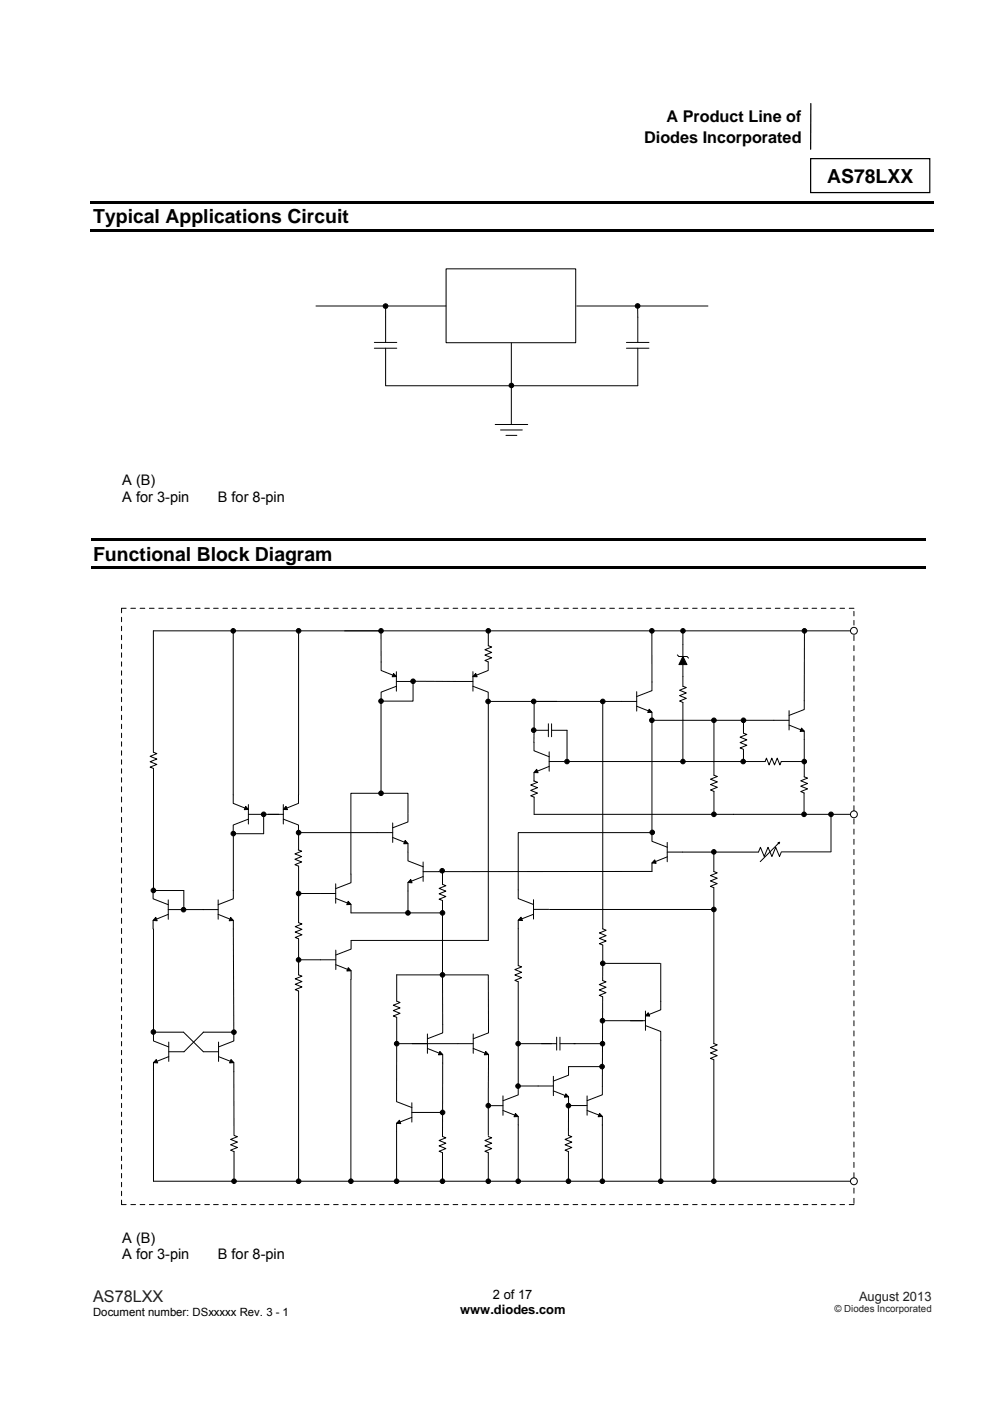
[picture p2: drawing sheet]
<svg xmlns="http://www.w3.org/2000/svg" width="210mm" height="297mm" viewBox="0 0 210 297" stroke-linecap="round" stroke-linejoin="round" font-family="sans-serif">
<path d="M171.9 33.6h25.3v7.2h-25.3zM172 21.9l-.1 9.7" fill="none" stroke="#000" stroke-width=".26"/>
<path d="M19.2 42.6h178.9v.5h-178.9zM19.2 48.5h178.9v.5h-178.9z" fill="#000"/>
<path d="M79.4 73.8h4.8M79.4 72.6h4.8M81.8 73.8v8l53.5-.1v-7.9M81.8 67.2v5.4M132.9 73.8h4.7M132.9 72.6h4.7M135.3 67.2v5.4" fill="none" stroke="#000" stroke-width=".21"/>
<path d="M94.6 57h27.5v15.7h-27.5z" fill="#fff"/>
<g fill="none" stroke="#000" stroke-width=".21">
<path d="M94.6 57h27.5v15.7h-27.5zM67 64.9h14.8zM81.8 64.9v2.3M81.9 64.9h12.7zM108.5 72.7v17.3M122.3 64.9h12.7zM135.2 64.9l.1 2.3M135.2 64.9h15zM105 90h6.9M106.2 91.2h4.6M107.3 92.3h2.3M32.5 133.8h48.3"/>
<path d="M63.3 133.8v36.5l-3.2 1.3M73.1 133.8h107.2M103.6 133.8v3.1l.7 .3-1.5 .6 1.5 .5-1.5 .6 1.5 .6-1.5 .5 .8 .3-.1 1.9-3.2 1.2M143.7 138.9l.3 .3h1.7l.4 .3M144.8 133.8v11.7l.8 .3-1.5 .5 1.5 .6-1.5 .6 1.5 .6-1.5 .5 .7 .3v12.6M144.8 139.2l.9 1.7h-1.7zM170.6 133.8v16.6l-3.2 1.3M80.8 140.4v1.8l3.3 1.2M83.5 142.8l.6 .6-.9 .1zM84.1 144.5h3.2M84.1 145.5l-3.3 1.2v1.9M84.1 142.4v4.1"/>
<path d="M97.1 144.5h3.2M100.3 145.5l3.2 1.2v1.9M100.3 142.4v4.1M100.9 142.8l.3 .7-.9-.1zM103.6 148.3v51.1h-29.1v1.8l-3.3 1.3M113.1 154.8h3.2M113.3 157.4v1.8l3.2 1.2M116.3 153.5v2.7M116.5 159.4v4.1M117 153.5v2.7M117 154.8h3.3v6.7M127.8 148.7v48.2l.8 .3-1.5 .6 1.5 .6-1.5 .5 1.5 .6-1.5 .6 .7 .3v7.5l.7 .3-1.4 .5 1.4 .6-1.4 .6 1.4 .6-1.4 .5 .7 .3"/>
<path d="M138.3 152.8v25.6l3.2 1.2M151.4 152.7v11.7l.7 .2-1.4 .6 1.4 .6-1.4 .5 1.4 .6-1.4 .6 .7 .3v4.9M157.7 152.7v2.7l.7 .3-1.4 .6 1.4 .6-1.4 .5 1.4 .6-1.4 .6 .7 .3M157.7 158.9v2.9M167.4 153.7l3.2 1.3v9.7l.7 .3-1.5 .5 1.5 .6-1.5 .6 1.5 .6-1.5 .5 .8 .3M167.4 150.7v4.1M167.4 152.7h-29.1M170 154.4l.6 .6-.9 .1zM56.9 172.7h3.2M60.1 173.7l3.2 1.2v1.9M60.1 170.6v4.1M60.7 171l.3 .7-.9-.1z"/>
<path d="M63.3 176.5v3.7M80.1 176.5h3.2M83.3 177.6l3.2 1.3v3.6l3.2 1.3M83.3 174.5v4.1M85.9 178.2l.6 .7h-.9zM86.5 172.3v-4.1h-12.1v19l-3.2 1.2M86.5 172.4v1.9l-3.2 1.2M113.8 163.1l.3 .7h-.8zM116.5 161.5h3.2M116.5 162.5l-3.2 1.3v1.8M141.5 178.6v4.1M162.3 161.5l.3-.8 .5 1.5 .6-1.5 .6 1.5 .5-1.5 .6 1.5 .3-.7h4.9"/>
<path d="M170.5 168.1v4.6M63.3 180.2l.7 .3-1.5 .5 1.5 .6-1.5 .6 1.5 .6-1.5 .5 .8 .3M63.3 189.4h7.9M63.3 183.6v12l.8 .3-1.5 .6 1.5 .5-1.5 .6 1.5 .6-1.5 .6 .7 .3v7.6l.8 .3-1.5 .5 1.5 .6-1.5 .6 1.5 .6-1.5 .5 .7 .3M71.2 187.4v4.1M73.9 191.1l.5 .6-.8 .1zM87.1 186.5l.3 .7-.9-.1zM89.7 185.8l-3.2 1.3v6.4M89.7 182.8v4.1M93.9 184.8v2.7l.7 .3-1.5 .6 1.5 .5-1.5 .6 1.5 .6-1.5 .5 .8 .3v2.6h-19.5v-1.8l-3.2-1.2M109.9 188.7v1.8l3.3 1.3M110.5 194.5l.3 .7-.9-.1z"/>
<path d="M113.2 192.8h3.2M113.2 193.8l-3.3 1.3v1.8M113.2 190.8v4.1M138.9 182.3l.3 .7h-.9zM141.5 180.7h3.3M141.5 181.7l-3.2 1.3v1.8h-48.6M151.4 180.5v4.3l.7 .3-1.4 .5 1.4 .6-1.4 .6 1.4 .5-1.4 .6 .7 .3v33.1l.7 .2-1.4 .6 1.4 .6-1.4 .5 1.4 .6-1.4 .6 .7 .3v25.7M68 203.5h3.2M71.2 204.5l3.3 1.3-.1 44.6M71.2 201.4v4.2M73.9 205.2l.6 .6-.9 .1zM109.9 204.7l.7 .3-1.4 .6 1.4 .5-1.4 .6 1.4 .6-1.4 .6 .7 .3"/>
<path d="M133.7 216.4h3.2M136.9 217.4l3.2 1.3v31.7M136.9 214.4v4.1M137.5 214.7l.3 .7h-.9zM140.1 212.3v1.8l-3.2 1.3"/>
<circle cx="81.8" cy="64.9" r=".49"/>
<circle cx="135.2" cy="64.9" r=".49"/>
<circle cx="108.5" cy="81.7" r=".49"/>
<circle cx="63.3" cy="133.7" r=".49"/>
<circle cx="80.8" cy="133.7" r=".49"/>
<circle cx="103.6" cy="133.7" r=".49"/>
<circle cx="144.9" cy="133.7" r=".48"/>
<circle cx="170.6" cy="133.7" r=".48"/>
<circle cx="80.8" cy="148.7" r=".49"/>
<circle cx="87.6" cy="144.4" r=".49"/>
<circle cx="103.5" cy="148.7" r=".48"/>
<circle cx="113.2" cy="154.8" r=".48"/>
<circle cx="113.2" cy="148.7" r=".49"/>
<circle cx="127.8" cy="148.7" r=".49"/>
<circle cx="151.4" cy="152.7" r=".48"/>
<circle cx="157.7" cy="152.7" r=".49"/>
<circle cx="55.9" cy="172.7" r=".49"/>
<circle cx="63.3" cy="176.5" r=".49"/>
<circle cx="80.8" cy="168.2" r=".49"/>
<circle cx="120.3" cy="161.5" r=".48"/>
<circle cx="138.3" cy="176.5" r=".48"/>
<circle cx="144.9" cy="161.5" r=".48"/>
<circle cx="151.4" cy="172.7" r=".48"/>
<circle cx="157.6" cy="161.5" r=".49"/>
<circle cx="170.5" cy="172.7" r=".48"/>
<circle cx="170.6" cy="161.5" r=".48"/>
<circle cx="63.3" cy="189.4" r=".49"/>
<circle cx="86.5" cy="193.6" r=".48"/>
<circle cx="93.8" cy="184.6" r=".48"/>
<circle cx="93.9" cy="193.6" r=".49"/>
<circle cx="151.4" cy="180.6" r=".49"/>
<circle cx="151.4" cy="192.8" r=".49"/>
<circle cx="63.3" cy="203.5" r=".48"/>
<circle cx="127.8" cy="216.4" r=".49"/>
<circle cx="127.8" cy="204.3" r=".49"/>
</g>
<g fill="#000">
<path d="M83.5 142.8l.6 .6-.9 .1zM100.9 142.8l.3 .7-.9-.1zM144.8 139.2l.9 1.7h-1.7zM170 154.4l.6 .6-.9 .1zM60.7 171l.3 .7-.9-.1zM85.9 178.2l.6 .7h-.9zM113.8 163.1l.3 .7h-.8zM73.9 191.1l.5 .6-.8 .1zM87.1 186.5l.3 .7-.9-.1zM110.5 194.5l.3 .7-.9-.1zM138.9 182.3l.3 .7h-.9zM73.9 205.2l.6 .6-.9 .1z"/>
<path d="M137.5 214.7l.3 .7h-.9z"/>
<circle cx="81.8" cy="64.9" r=".49"/>
<circle cx="135.2" cy="64.9" r=".49"/>
<circle cx="108.5" cy="81.7" r=".49"/>
<circle cx="63.3" cy="133.7" r=".49"/>
<circle cx="80.8" cy="133.7" r=".49"/>
<circle cx="103.6" cy="133.7" r=".49"/>
<circle cx="144.9" cy="133.7" r=".48"/>
<circle cx="170.6" cy="133.7" r=".48"/>
<circle cx="80.8" cy="148.7" r=".49"/>
<circle cx="87.6" cy="144.4" r=".49"/>
<circle cx="103.5" cy="148.7" r=".48"/>
<circle cx="113.2" cy="154.8" r=".48"/>
<circle cx="113.2" cy="148.7" r=".49"/>
<circle cx="127.8" cy="148.7" r=".49"/>
<circle cx="151.4" cy="152.7" r=".48"/>
<circle cx="157.7" cy="152.7" r=".49"/>
<circle cx="55.9" cy="172.7" r=".49"/>
<circle cx="63.3" cy="176.5" r=".49"/>
<circle cx="80.8" cy="168.2" r=".49"/>
<circle cx="120.3" cy="161.5" r=".48"/>
<circle cx="138.3" cy="176.5" r=".48"/>
<circle cx="144.9" cy="161.5" r=".48"/>
<circle cx="151.4" cy="172.7" r=".48"/>
<circle cx="157.6" cy="161.5" r=".49"/>
<circle cx="170.5" cy="172.7" r=".48"/>
<circle cx="170.6" cy="161.5" r=".48"/>
<circle cx="63.3" cy="189.4" r=".49"/>
<circle cx="86.5" cy="193.6" r=".48"/>
<circle cx="93.8" cy="184.6" r=".48"/>
<circle cx="93.9" cy="193.6" r=".49"/>
<circle cx="151.4" cy="180.6" r=".49"/>
<circle cx="151.4" cy="192.8" r=".49"/>
<circle cx="63.3" cy="203.5" r=".48"/>
<circle cx="127.8" cy="216.4" r=".49"/>
<circle cx="127.8" cy="204.3" r=".49"/>
</g>
<path d="M19.2 114.2h177.1v.5h-177.1zM19.2 120.1h177.1v.5h-177.1z" fill="#000"/>
<circle cx="181.1" cy="172.6" r=".73" fill="#fff"/>
<circle cx="181.1" cy="172.6" r=".73" fill="none" stroke="#000" stroke-width=".21"/>
<circle cx="181.1" cy="133.7" r=".73" fill="#fff"/>
<g fill="none" stroke="#000" stroke-width=".21">
<path d="M32.5 133.8l.1 25.7 .7 .3-1.5 .6 1.5 .5-1.5 .6 1.5 .6-1.5 .5 .8 .3v25.8M49.5 133.8v36.5l3.2 1.3M80.8 133.8v6.6M138.3 133.8v12.6l-3.3 1.3M97.1 144.5l-9.5-.1v4.3h-6.8v19.5M103.5 148.7h31.5M113.3 148.7l-.1 8.7M135 149.7l3.3 1.3v1.8M135 146.6v4.2M137.7 150.4l.6 .6-.9 .1zM49.5 176.8v12M52.1 171l.6 .6-.9 .1z"/>
<path d="M52.7 173.7l-3.2 1.2v1.9M52.7 170.6v4.1M52.7 172.7h3.2v4.1h-6.4M56.1 172.7h3M63.3 176.5h16.8M113.3 165.6h.1M113.3 165.6l.7 .3-1.4 .5 1.4 .6-1.4 .6 1.4 .5-1.4 .6 .7 .3v3.7h67.1M120.3 161.5h42M138.3 176.5h-28.4v12.2M165.1 178.8l.1 .1 .2-.3-.4 .1 .1 .1-3.9 3.9M32.5 188.7v1.9l3.2 1.2M32.6 197v22"/>
<path d="M32.6 188.8h6.4v4M33 194.5l.3 .7h-.8zM35.7 193.9l-3.2 1.3v1.8M35.7 192.8h10.6M35.7 190.8v4.1M46.3 193.9l3.2 1.3 .1 23.7v1.8l-3.2 1.3M46.3 190.8v4.1M48.9 194.5l.6 .7h-.9zM49.5 188.7v1.9l-3.2 1.2M93.9 193.5v25.5l-3.2 1.2M109.9 196.9v7.8M116.5 192.8h34.7"/>
<path d="M144.8 180.7h16.1M160.9 180.6l.4-1 .8 2 .8-2 .8 2 .8-2 .8 2 .4-1M165.9 180.6h10.4M32.5 218.8h6.4l4.2 4.2h3.3M32.6 218.9v1.8l3.2 1.3M43.1 218.8h6.5M43.2 218.8l-4.2 4.2h-3.2M63.3 210.1v40.3M63.3 203.5h4.7M90.7 219.2v4.1M100.4 219.2v4.1M109.9 208.2v23.9l-3.2 1.3"/>
<path d="M118.1 219.9v2.8M118.8 219.9v2.8M127.8 216.4h8.5M127.8 211.3v20.8l-3.3 1.3M127.8 204.3h12.2M140.1 204.3v8M33.1 224.6l.3 .8-.8-.1zM35.8 224l-3.2 1.3v25.1h147.8M35.8 220.9v4.1M46.4 224l3.2 1.3v15.4l.8 .3-1.5 .6 1.5 .5-1.5 .6 1.5 .6-1.5 .6 .7 .3v6.2M46.4 220.9v4.1M49 224.6l.6 .7-.9 .1z"/>
<path d="M84.1 221.3h16.3M84.7 237.5l.3 .7h-.9zM87.4 235.9h6.5M87.4 236.9l-3.3 1.3v12.2M87.4 233.8v4.1M90.7 222.3l3.2 1.3v17.4l.7 .2-1.5 .6 1.5 .6-1.5 .6 1.5 .5-1.5 .6 .8 .3v6M93.3 222.9l.6 .7h-.9zM100.4 220.2l3.2-1.2v-12.3h-19.5v5.6l.8 .3-1.5 .5 1.5 .6-1.5 .6 1.5 .5-1.5 .6 .7 .3v17.9l3.3 1.2M100.4 222.3l3.2 1.3v1.8M103 222.9l.6 .7h-.9zM103.4 234.4h3.3M103.6 225.2v15.5"/>
<path d="M106.7 235.4l3.2 1.3v13.7M106.7 232.3v4.2M109.3 236.1l.6 .6-.9 .1zM109.9 221.3h8.2M117.4 231.3l3.2 1.3v1.8M117.4 228.2v4.1M117.4 230.3h-7.5M118.8 221.3h9M120 231.9l.6 .7h-.9zM120.6 234.4v6.3l.7 .3-1.5 .6 1.5 .5-1.5 .6 1.5 .6-1.5 .6 .8 .3v6.2M120.6 234.4h3.9M124.5 235.4l3.3 1.3v13.7"/>
<path d="M124.5 232.3v4.2M127.2 236.1l.6 .6-.9 .1zM127.7 226.1h-7.1v1.9l-3.2 1.2M103.6 241l.7 .2-1.5 .6 1.5 .6-1.5 .6 1.5 .5-1.5 .6 .8 .3v6"/>
<circle cx="49.5" cy="133.7" r=".48"/>
<circle cx="138.3" cy="133.7" r=".49"/>
<circle cx="181.1" cy="133.7" r=".73"/>
<circle cx="138.3" cy="152.7" r=".49"/>
<circle cx="49.5" cy="176.7" r=".49"/>
<circle cx="32.5" cy="188.8" r=".49"/>
<circle cx="38.9" cy="192.9" r=".49"/>
<circle cx="32.5" cy="218.8" r=".49"/>
<circle cx="49.6" cy="218.8" r=".49"/>
<circle cx="93.9" cy="206.7" r=".49"/>
<circle cx="84.1" cy="221.3" r=".49"/>
<circle cx="93.9" cy="235.9" r=".49"/>
<circle cx="103.6" cy="234.4" r=".49"/>
<circle cx="109.9" cy="230.3" r=".49"/>
<circle cx="109.9" cy="221.3" r=".49"/>
<circle cx="120.6" cy="234.4" r=".49"/>
<circle cx="127.7" cy="226.1" r=".49"/>
<circle cx="127.8" cy="221.3" r=".48"/>
</g>
<g fill="#000">
<path d="M137.7 150.4l.6 .6-.9 .1zM52.1 171l.6 .6-.9 .1zM33 194.5l.3 .7h-.8zM48.9 194.5l.6 .7h-.9zM33.1 224.6l.3 .8-.8-.1zM49 224.6l.6 .7-.9 .1zM84.7 237.5l.3 .7h-.9zM93.3 222.9l.6 .7h-.9zM103 222.9l.6 .7h-.9zM109.3 236.1l.6 .6-.9 .1zM120 231.9l.6 .7h-.9zM127.2 236.1l.6 .6-.9 .1z"/>
<path d="M165 178.7l.4-.1-.2 .3-.1-.1-3.9 3.9 3.9-3.9z" fill-rule="evenodd"/>
<circle cx="49.5" cy="133.7" r=".48"/>
<circle cx="138.3" cy="133.7" r=".49"/>
<circle cx="138.3" cy="152.7" r=".49"/>
<circle cx="49.5" cy="176.7" r=".49"/>
<circle cx="32.5" cy="188.8" r=".49"/>
<circle cx="38.9" cy="192.9" r=".49"/>
<circle cx="32.5" cy="218.8" r=".49"/>
<circle cx="49.6" cy="218.8" r=".49"/>
<circle cx="93.9" cy="206.7" r=".49"/>
<circle cx="84.1" cy="221.3" r=".49"/>
<circle cx="93.9" cy="235.9" r=".49"/>
<circle cx="103.6" cy="234.4" r=".49"/>
<circle cx="109.9" cy="230.3" r=".49"/>
<circle cx="109.9" cy="221.3" r=".49"/>
<circle cx="120.6" cy="234.4" r=".49"/>
<circle cx="127.7" cy="226.1" r=".49"/>
<circle cx="127.8" cy="221.3" r=".48"/>
</g>
<circle cx="181.1" cy="250.5" r=".73" fill="#fff"/>
<g fill="none" stroke="#000" stroke-width=".21">
<path d="M25.8 130.9v.9M25.8 132.8v.9M25.8 134.7v.9M25.8 136.6v.9M25.8 138.4v1M26.8 129h-1v.9M27.7 129h1M29.7 129h1M31.7 129h1M33.7 129h.9M35.5 129h1M37.5 129h1"/>
<path d="M39.5 129h1M41.5 129h.9M43.4 129h1M45.3 129h1M47.3 129h1M49.3 129h.9M51.2 129h1M53.2 129h1M55.1 129h.9M57 129h1M59 129h1M61 129h1"/>
<path d="M62.9 129h1M64.8 129h1M66.8 129h1M68.8 129h1M70.8 129h.9M72.7 129h1M74.6 129h1M76.6 129h1M78.5 129h1M80.5 129h1M82.5 129h1M84.4 129h.9"/>
<path d="M86.3 129h1M88.3 129h1M90.3 129h1M92.2 129h1M94.1 129h1M96.1 129h1M98.1 129h1M100 129h1M102 129h1M103.9 129h1M105.9 129h.9M107.8 129h1"/>
<path d="M109.8 129h1M111.8 129h1M113.7 129h.9M115.6 129h1M117.6 129h1M119.6 129h1M121.5 129h1M123.4 129h1M125.4 129h1M127.4 129h1M129.3 129h1M131.3 129h1"/>
<path d="M133.2 129h1M135.1 129h1M137.1 129h1M139.1 129h1M141.1 129h.9M142.9 129h1M144.9 129h1M146.9 129h1M148.9 129h1M150.8 129h1M152.7 129h1M154.7 129h1"/>
<path d="M156.7 129h.9M158.6 129h1M160.6 129h1M162.5 129h1M164.4 129h1M166.4 129h1M168.4 129h1M170.4 129h.9M172.2 129h1M174.2 129h1M176.2 129h1M178.2 129h.9"/>
<path d="M180.1 129h1M181.1 129.6v1M181.1 131.6v.9M181.1 134.7v1.1M181.1 136.9v1.1M181.1 139v1.1M25.8 140.3v1M25.8 142.2v1M25.8 144.1v1M25.8 146v1M25.8 147.8v1M25.8 149.7v1"/>
<path d="M25.8 151.6v1M25.8 153.5v1M25.8 155.4v1M25.8 157.3v.9M25.8 159.2v.9M181.1 141.2v1.1M181.1 143.4v1M181.1 145.4v1.1M181.1 147.6v1.1M181.1 149.7v1.1M181.1 151.9v1.1M181.1 154.1v1.1"/>
<path d="M181.1 156.1v1.1M181.1 158.3v1.1M25.8 161.1v.9M25.8 163v.9M25.8 164.9v.9M25.8 166.8v1.1M25.8 169v1.1M25.8 171.1v1.1M25.8 173.3v1.1M25.8 175.5v1M25.8 177.5v1.1M25.8 179.7v1"/>
<path d="M176.3 172.7v7.9M181.1 160.4v1.1M181.1 162.6v1.1M181.1 164.8v1M181.1 166.8v1.1M181.1 168.8v1M181.1 170.8v1.1M181.1 173.6v1.1M181.1 175.8v1.1M181.1 177.9v1.1M25.8 181.8v1.1M25.8 184v1.1"/>
<path d="M25.8 186.2v1M25.8 188.2v1.1M25.8 190.4v1.1M25.8 192.5v1.1M25.8 194.7v1.1M25.8 196.8v1.1M25.8 198.9v1.1M181.1 180.1v1.1M181.1 182.3v1M181.1 184.3v1.1M181.1 186.5v1.1M181.1 188.6v1.1"/>
<path d="M181.1 190.8v1.1M181.1 193v1M181.1 195v1.1M181.1 197.2v1M181.1 199.3v1.1M25.8 201.1v1M25.8 203.2v1.1M25.8 205.4v1.1M25.8 207.6v1M25.8 209.6v.9M25.8 211.5v.9M25.8 213.4v.9"/>
<path d="M25.8 215.3v.9M25.8 217.1v1M25.8 218.9v1M181.1 201.5v1.1M181.1 203.7v1M181.1 205.7v1.1M181.1 207.9v1.1M181.1 210v1.1M181.1 212.2v1.1M181.1 214.4v1M181.1 216.4v1.1M181.1 218.6v1"/>
<path d="M25.8 220.8v1M25.8 222.7v.9M25.8 224.6v.9M25.8 226.5v.9M25.8 228.3v.9M25.8 230.1v1M25.8 232v1M25.8 233.9v.9M25.8 235.8v.9M25.8 237.6v.9M25.8 239.5v.9M181.1 220.7v1.1"/>
<path d="M181.1 222.9v1.1M181.1 225.1v1M181.1 227.1v1.1M181.1 229.3v1.1M181.1 231.4v1.1M181.1 233.6v1.1M181.1 235.8v1M181.1 237.8v1.1M181.1 240v1M25.8 241.4v.9M25.8 243.2v1M25.8 245.1v1"/>
<path d="M25.8 246.9v1M25.8 248.8v.9M25.8 250.7v.9M25.8 252.6v.9M25.8 254.4v1h1M27.7 255.4h1M29.7 255.4h1M31.7 255.4h1M33.7 255.4h.9M35.5 255.4h1M37.5 255.4h1M39.5 255.4h1"/>
<path d="M41.5 255.4h.9M43.4 255.4h1M45.3 255.4h1M47.3 255.4h1M49.3 255.4h.9M51.2 255.4h1M53.2 255.4h1M55.1 255.4h.9M57 255.4h1M59 255.4h1M61 255.4h1M62.9 255.4h1"/>
<path d="M64.8 255.4h1M66.8 255.4h1M68.8 255.4h1M70.8 255.4h.9M72.7 255.4h1M74.6 255.4h1M76.6 255.4h1M78.5 255.4h1M80.5 255.4h1M82.5 255.4h1M84.4 255.4h.9M86.3 255.4h1"/>
<path d="M88.3 255.4h1M90.3 255.4h1M92.2 255.4h1M94.1 255.4h1M96.1 255.4h1M98.1 255.4h1M100 255.4h1M102 255.4h1M103.9 255.4h1M105.9 255.4h.9M107.8 255.4h1M109.8 255.4h1"/>
<path d="M111.8 255.4h1M113.7 255.4h.9M115.6 255.4h1M117.6 255.4h1M119.6 255.4h1M121.5 255.4h1M123.4 255.4h1M125.4 255.4h1M127.4 255.4h1M129.3 255.4h1M131.3 255.4h1M133.2 255.4h1"/>
<path d="M135.1 255.4h1M137.1 255.4h1M139.1 255.4h1M141.1 255.4h.9M142.9 255.4h1M144.9 255.4h1M146.9 255.4h1M148.9 255.4h1M150.8 255.4h1M152.7 255.4h1M154.7 255.4h1M156.7 255.4h.9"/>
<path d="M158.6 255.4h1M160.6 255.4h1M162.5 255.4h1M164.4 255.4h1M166.4 255.4h1M168.4 255.4h1M170.4 255.4h.9M172.2 255.4h1M174.2 255.4h1M176.2 255.4h1M178.2 255.4h.9M180.1 255.4h1"/>
<path d="M181.1 242.1v1.1M181.1 244.3v1.1M181.1 246.4v1.1M181.1 248.6v1.1M181.1 251.9v1.1M181.1 254.1v1"/>
<circle cx="176.3" cy="172.7" r=".49"/>
<circle cx="49.6" cy="250.4" r=".49"/>
<circle cx="63.3" cy="250.4" r=".49"/>
<circle cx="74.4" cy="250.4" r=".49"/>
<circle cx="84.1" cy="250.4" r=".49"/>
<circle cx="93.9" cy="250.4" r=".49"/>
<circle cx="103.6" cy="250.4" r=".49"/>
<circle cx="109.9" cy="250.4" r=".48"/>
<circle cx="120.6" cy="250.4" r=".49"/>
<circle cx="127.8" cy="250.4" r=".49"/>
<circle cx="140.1" cy="250.4" r=".49"/>
<circle cx="151.4" cy="250.4" r=".49"/>
<circle cx="181.1" cy="250.5" r=".73"/>
</g>
<g fill="#000">
<circle cx="176.3" cy="172.7" r=".49"/>
<circle cx="49.6" cy="250.4" r=".49"/>
<circle cx="63.3" cy="250.4" r=".49"/>
<circle cx="74.4" cy="250.4" r=".49"/>
<circle cx="84.1" cy="250.4" r=".49"/>
<circle cx="93.9" cy="250.4" r=".49"/>
<circle cx="103.6" cy="250.4" r=".49"/>
<circle cx="109.9" cy="250.4" r=".48"/>
<circle cx="120.6" cy="250.4" r=".49"/>
<circle cx="127.8" cy="250.4" r=".49"/>
<circle cx="140.1" cy="250.4" r=".49"/>
<circle cx="151.4" cy="250.4" r=".49"/>
</g>
<g font-size="4.1">
<text x="175.4" y="38.8">AS78LXX</text>
<text x="19.8" y="47.3">Typical Applications Circuit</text>
<text x="19.8" y="118.9">Functional Block Diagram</text>
</g>
<g font-size="3.4">
<text x="141.4" y="25.9">A Product Line of</text>
<text x="136.6" y="30.2">Diodes Incorporated</text>
</g>
<text font-size="3.4" fill="#231f20" x="19.8" y="276.1">AS78LXX</text>
<g font-size="3.1">
<text x="25.9" y="102.8">A (B)</text>
<text x="25.9" y="106.3">A for 3-pin</text>
<text x="46.2" y="106.3">B for 8-pin</text>
<text x="25.9" y="263.5">A (B)</text>
<text x="25.9" y="267">A for 3-pin</text>
<text x="46.2" y="267">B for 8-pin</text>
</g>
<g font-size="2.7">
<text x="104.6" y="275.4">2 of 17</text>
<text x="97.6" y="278.6">www.diodes.com</text>
</g>
<text font-size="2.7" fill="#231f20" x="182.2" y="275.7">August 2013</text>
<text font-size="2.4" x="19.8" y="279">Document number: DSxxxxx Rev. 3 - 1</text>
<text font-size="2.1" fill="#231f20" x="177" y="278.3">© Diodes Incorporated</text>
</svg>
